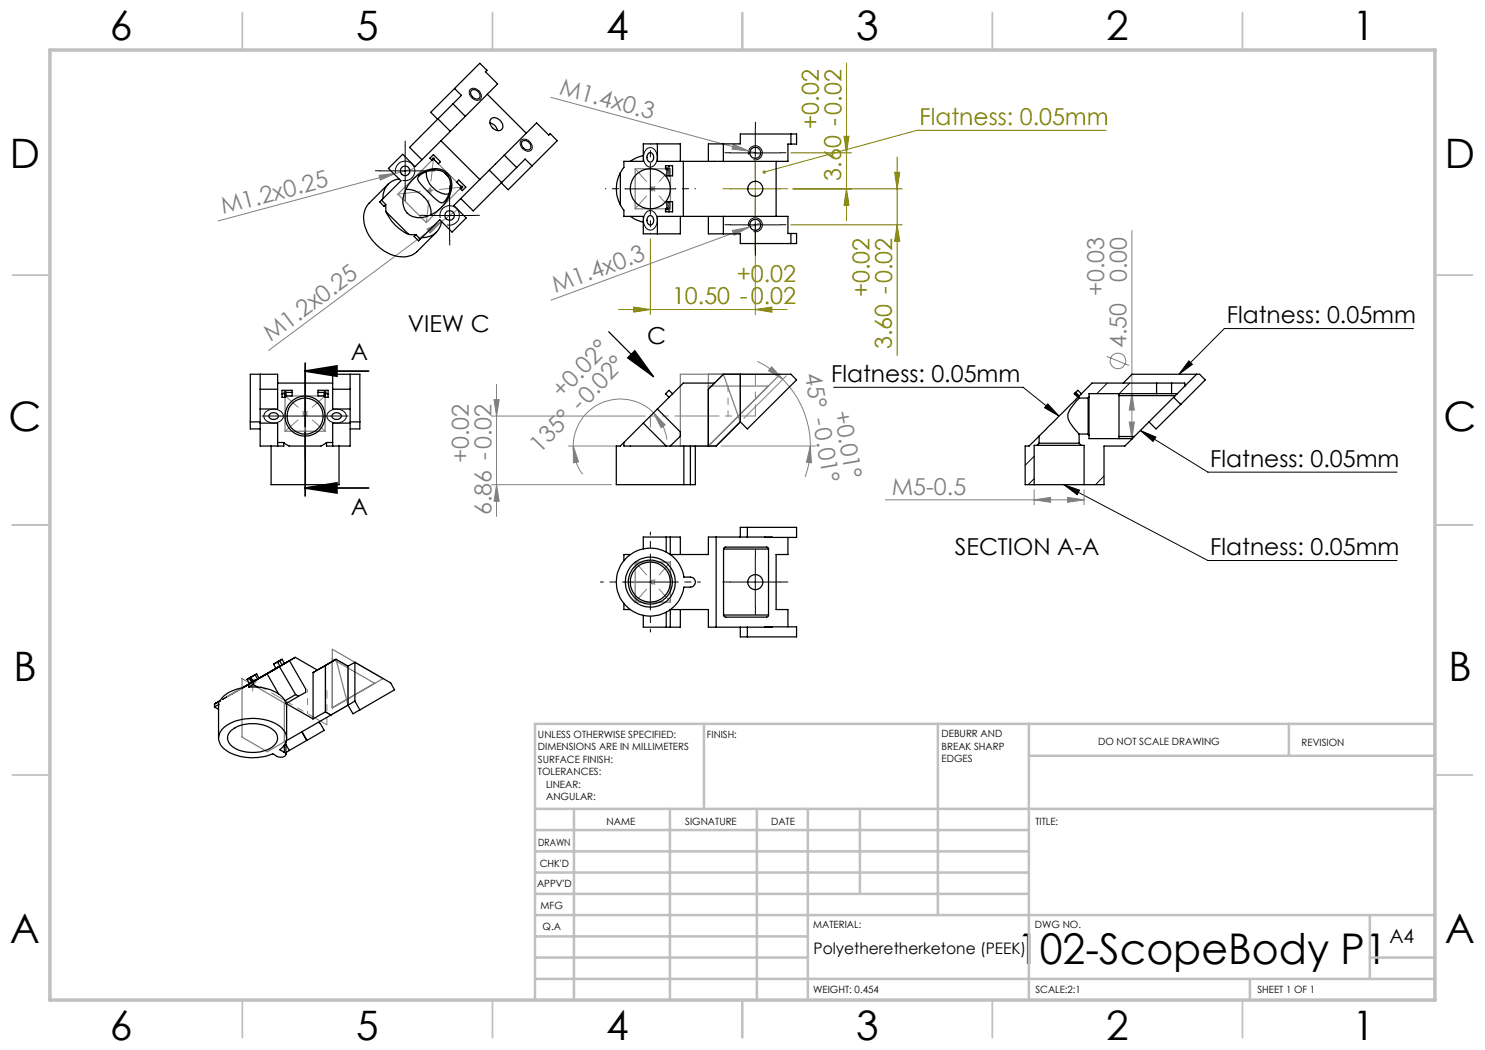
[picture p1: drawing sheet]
<svg xmlns="http://www.w3.org/2000/svg" width="297mm" height="210mm" viewBox="0 0 297 210" stroke-linecap="round" stroke-linejoin="round" font-family="sans-serif">
<g fill="none" stroke="#808080" stroke-width=".2">
<path d="M110.2 19.5l39.5 10.7M75.8 35.1l3.3-.4-3 1.3zM79.1 34.7l-35.5 9.5M82.9 33.7l-3.8 1M85.5 38.1h1M85.6 37.8l.7 .7M86 37.6v1M86.3 37.8l-.7 .7M130.1 37.8h1M130.2 37.4l.7 .7M130.6 37.3v1M130.9 37.4l-.7 .7"/>
<path d="M146.6 28.8l3.1 1.4-3.3-.4zM149.7 30.2l2.7 .7M85.4 45.8l3-1.5-2.4 2.3zM91.5 41.9l-37.8 28.2M146.5 46.1l3.3-.6-3 1.6zM149.8 45.5l-39.6 14.5M152.4 44.5l-2.6 1M226.4 46.1v41.6M98.8 79.9h1l-.5 3.3zM99.3 76.9v26.4M144.7 74.9h3.4v9.5M151.5 72.3a19.2 19.2 0 0 1 5.1 3.6"/>
<path d="M154.3 73.4l2.3 2.5-2.9-1.8zM156.6 75.9a18.8 18.8 0 0 1 5.5 13.3M157.3 75.2l-8.5 8.5M221.4 71.3l4.4 1.8M226.4 78.7l.5 3.3h-1.1zM60.5 82.7h1M60.7 82.4l.7 .7M61 82.2v1M61.4 82.4l-.7 .7M98.3 83.2h30.7M98.3 96.9h24M99.3 96.9l.5 3.4h-1z"/>
<path d="M113.6 89.2h10.2M114.7 89.2l1 3.2-1 .2zM114.7 89.2a9.7 9.7 0 0 0 1.8 5.7M130.7 82.6l2.3 2.4-.8 .5zM130.7 82.6a9.4 9.4 0 0 0-10.2-2.1 9.4 9.4 0 0 0-5.8 8.7M130.7 82.6a9.4 9.4 0 0 1 2.7 5.3M144.2 89.2h18.9M162.1 89.2l.2 3.4-1-.1zM162.1 89.2a18.3 18.3 0 0 1-1.1 6.2M177.1 100h39.7M206.8 100l3.3-.5v1zM206.8 98v3"/>
<path d="M213.5 99.5l3.3 .5-3.3 .5zM216.8 98v3M225.8 84.4h1.1l-.5 3.3zM130.1 116.4h1M130.2 116.1l.7 .7M130.6 115.9v1M130.9 116.1l-.7 .7M50.4 136.2h1M50.5 135.8l.7 .8M50.9 135.7v1M51.2 135.8l-.7 .8M67.2 131.9l2.4 1.3v7.8"/>
<circle cx="223.6" cy="72.2" r="1.55"/>
</g>
<path d="M121.7 66.3l9 9M127 70.1l3.7 5.2-5.2-3.7z" fill="none" stroke="#000" stroke-width=".25"/>
<g fill="none" stroke="#000" stroke-width=".2">
<path d="M94 17.9a1.51 1.51 0 0 1 1.6 .1 1.51 1.51 0 0 1 .7 1.4 1.01 1.01 0 0 1-.8 .7 1.01 1.01 0 0 1-1-.4l-.2-.3a1.27 1.27 0 0 1-.3-1.5zM76 34.2h10M79.1 34.7a1.95 1.95 0 0 1 1.7-2.5 1.95 1.95 0 0 1 2.2 2.1 1.95 1.95 0 0 1-2.5 1.7M81 29.2v10M89.9 38.1v10M104.2 28a1.52 1.52 0 0 1 1.7 .3 1.52 1.52 0 0 1 .4 1.6 1.47 1.47 0 0 1-2.2-1l-.1-.4zM125.1 37.8h10M129.3 29.8a1.28 1.28 0 0 1 1.4-.1 1.28 1.28 0 0 1 .7 1.2 1.87 1.87 0 0 1-1.4 2.5 2.14 2.14 0 0 1-.9-3.4zM130.1 32.8v9.9M146.1 30.6h10M149.7 30.9a1.39 1.39 0 0 1 1.2-1.7 1.39 1.39 0 0 1 1.6 1.5 1.39 1.39 0 0 1-1.8 1.2M151.1 25.6v10"/>
<path d="M151.1 40v10M84.9 43.1h10M88.1 43.6a1.94 1.94 0 0 1 1.7-2.4 1.94 1.94 0 0 1 2.1 2.1 1.94 1.94 0 0 1-2.5 1.7M129.3 42.4a1.28 1.28 0 0 1 1.4-.1 1.28 1.28 0 0 1 .7 1.2 1.92 1.92 0 0 1-1.4 2.5 2.23 2.23 0 0 1-.7-3.6zM146.1 45h10M149.7 45.3a1.39 1.39 0 0 1 1.2-1.7 1.39 1.39 0 0 1 1.6 1.5 1.39 1.39 0 0 1-1.8 1.2M61 78.2v10M166.7 77.5h37.9l7.2 5.7M237.8 72.2l.7 .7-2.7 2zM282.7 65.7h-37.8l-9.1 9.2M53.2 82.4a2.31 2.31 0 0 1 3.5 .6 1.83 1.83 0 0 1-2.5 1.6 1.34 1.34 0 0 1-1.2-2zM56 83.2h10"/>
<path d="M65.8 82.4a2.28 2.28 0 0 1 3.5 .6 1.83 1.83 0 0 1-2.6 1.6 1.34 1.34 0 0 1-1.1-2zM209.6 80.8l2.2 2.4-2.9-1.6zM212.8 96.9l28.8 15.2h37.8M212.8 96.9l3.1 1.1-.5 .9zM228.1 86.1l13.5 8.3h37.8M228.1 86.1l3.1 1.3-.6 .9zM125.1 116.4h10M130.1 111.4v10M146.1 116.4h10M151.1 111.4v10M44.4 139.9l3.3-1.9zM53.3 134.8l3.4-2z"/>
</g>
<path d="M61 74.2l6.4-1v2zM61 74.2h12.7M61 72.6v12.7M61 97.6l6.4-1v2zM61 86.5v12.7M61 97.6h12.7" fill="none" stroke="#000" stroke-width=".35"/>
<g fill="none" stroke="#808000" stroke-width=".2">
<path d="M169.3 12.6v31.5M146.1 37.8h10M151.1 32.8v9.9M158.2 30.6h12.1M158.6 37.8h21.8M168.8 27.3h1l-.5 3.3zM169.3 37.8l.5 3.3h-1zM178.9 34.5h1.1l-.6 3.3zM179.4 31.4v39.7M221.2 26.1h-37.8l-30.6 8.3M130.1 47.8v15.1M151.1 45.3v17.6"/>
<path d="M158.2 45h22.2M179.4 45l.6 3.3h-1.1zM123.7 61.9h33.7M126.8 61.4l3.3 .5-3.3 .5zM151.1 61.9l3.3-.5v1z"/>
</g>
<g fill="none" stroke="#c0c0c0" stroke-width=".35">
<path d="M48.5 2.5v7.5M98.5 2.5v7.5M148.5 2.5v7.5M198.5 2.5v7.5M248.5 2.5v7.5M2.5 55h7.5M287 55h7.5M2.5 105h7.5M287 105h7.5M2.5 155h7.5M287 155h7.5M48.5 200v7.5"/>
<path d="M98.5 200v7.5M148.5 200v7.5M198.5 200v7.5M248.5 200v7.5"/>
</g>
<g fill="none" stroke="#c0c0c0" stroke-width=".5">
<path d="M140.8 144.8v17M187.6 144.8v38.2M205.8 144.8v55.2M205.8 151.2h81.2M257.8 144.8v6.4M287 144.8h-180v55.2M107 161.8h180M107 178.8h98.8M107 174.5h98.8M107 170.3h98.8M107 166h98.8M114.8 161.8v38.2"/>
<path d="M134 161.8v38.2M151.4 161.8v38.2M161.6 161.8v38.2M172 161.8v17M107 195.8h180M107 191.5h54.6M107 187.3h54.6M107 183h180M250 195.8v4.2M274 191.5h13M274 183v12.8"/>
</g>
<path d="M10 10h277v190h-277z" fill="none" stroke="#c0c0c0" stroke-width=".7"/>
<path d="M125.1 116.4h-5M130.1 111.4v-5M135.1 116.4h5M130.1 121.4v5" fill="none" stroke="#000" stroke-width=".2" stroke-dasharray="15.2 1.3 1.3 1.3" stroke-dashoffset="14.6"/>
<g fill="none" stroke="#000" stroke-width=".2" stroke-dasharray="15.2 1.3 1.3 1.3">
<path d="M76 34.2h-.9M81 29.2v-1M81 39.2v.9M86 34.2h1M89.9 38.1v-1M146.1 30.5h-1.1M151.1 39.9v-1.1M151.1 25.5v-1.1M151.1 35.5v1.1M156.1 30.5h1.1M84.9 43.1h-.9M89.9 48.1v.9"/>
<path d="M94.9 43.1h1M146.1 44.9h-1.1M151.1 49.9v1.1M156.1 44.9h1.1M61 78.2v-3.6M56 83.2h-3.6M61 88.2v3.6M66 83.2h3.6M146.1 116.4h-1.5M151.1 111.4v-1.5M156.1 116.4h1.5M151.1 121.4v1.5"/>
</g>
<path d="M127 41.7l7.1-8M134.1 41.7l-7.1-8M65 79.2l-8 7M65 86.2l-8-7M127 112.4l7.1 8M134.1 112.4l-7.1 8" fill="none" stroke="#808080" stroke-width=".2" stroke-dasharray="15.2 1.3 1.3 1.3" stroke-dashoffset="11.8"/>
<path d="M130.1 83.2v2.2M50.5 136.4v1.8M51.2 136l-.6 .4" fill="none" stroke="#808080" stroke-width=".2" stroke-dasharray="15.2 1.3 1.3 1.3"/>
<path d="M54.8 138.8l10.6 6.2M56.2 133.1l-10.6 6.2" fill="none" stroke="#808080" stroke-width=".2" stroke-dasharray="15.2 1.3 1.3 1.3" stroke-dashoffset="11"/>
<path d="M92.3 37.4l-12.7 1.4M85.3 44.5l1.4-12.7" fill="none" stroke="#808080" stroke-width=".2" stroke-dasharray="15.2 1.3 1.3 1.3" stroke-dashoffset="10.7"/>
<g fill="none" stroke="#808080" stroke-width=".25">
<path d="M79.6 38.8l7.1-7 5.6 5.6-7 7.1zM127 33.8h7.1v8h-7.1zM57 79.2h8v7h-8zM141.7 74.9v14.3l14.3-14.3h-19.9v14.3h7.1l4.9-4.8M141.7 77.2h12M141.7 77.8l3-2.9 3.4 9.5M148.1 74.9v9.5M127 112.4h7.1v8h-7.1zM48.4 135.7l8.5 4.9v7.8l-3.5 1.9-5-2.9zM56.2 133.1l-10.7 6.2 5.7-3.3M65.1 133.1l2.1-1.2 2.4 9.1-3.4 2-1.1-.6zM66.5 129.8l10.1 5.9-10.1 5.9z"/>
<path d="M66.5 131.8l8.4 4.9-8.4 4.9"/>
</g>
<path d="M136.1 83.2h-6" fill="none" stroke="#808080" stroke-width=".2" stroke-dasharray="15.2 1.3 1.3 1.3" stroke-dashoffset="14.1"/>
<path d="M136.1 83.2h15" fill="none" stroke="#808080" stroke-width=".2" stroke-dasharray="15.2 1.3 1.3 1.3" stroke-dashoffset="7.5"/>
<path d="M151.1 83.2v-8.4" fill="none" stroke="#808080" stroke-width=".2" stroke-dasharray="15.2 1.3 1.3 1.3" stroke-dashoffset="13"/>
<path d="M145.6 83.2v-5.9" fill="none" stroke="#808080" stroke-width=".2" stroke-dasharray="15.2 1.3 1.3 1.3" stroke-dashoffset="14.2"/>
<path d="M54.8 138.8l-4.3-2.4M61.5 142.7v-4.8" fill="none" stroke="#808080" stroke-width=".2" stroke-dasharray="15.2 1.3 1.3 1.3" stroke-dashoffset="14.7"/>
<path d="M65.4 145v-6.9" fill="none" stroke="#808080" stroke-width=".2" stroke-dasharray="15.2 1.3 1.3 1.3" stroke-dashoffset="13.7"/>
<path d="M125.1 37.7h-4M130.1 32.7v-4M135.1 37.7h4M130.1 42.7v4" fill="none" stroke="#000" stroke-width=".2" stroke-dasharray="15.2 1.3 1.3 1.3" stroke-dashoffset="15.1"/>
<path d="M146.1 37.7h-1.5M151.1 32.7v-1.5M156.1 37.7h1.5M151.1 42.7v1.5" fill="none" stroke="#808000" stroke-width=".2" stroke-dasharray="15.2 1.3 1.3 1.3"/>
<g fill="#000">
<path d="M127 70.1l3.7 5.2-5.2-3.7z"/>
<path d="M61 74.2l6.4-1v2zM61 97.6l6.4-1v2z"/>
<path d="M237.8 72.2l.7 .7-2.7 2zM228.1 86.1l3.1 1.3-.6 .9zM209.6 80.8l2.2 2.4-2.9-1.6zM212.8 96.9l3.1 1.1-.5 .9z"/>
</g>
<g fill="#808000">
<path d="M126.8 61.4l3.3 .5-3.3 .5zM151.1 61.9l3.3-.5v1z"/>
<path d="M178.9 34.5h1.1l-.6 3.3zM179.4 45l.6 3.3h-1.1zM168.8 27.3h1l-.5 3.3zM169.3 37.8l.5 3.3h-1z"/>
</g>
<g fill="#808080">
<path d="M146.6 28.8l3.1 1.4-3.3-.4z"/>
<path d="M75.8 35.1l3.3-.4-3 1.3z"/>
<path d="M146.5 46.1l3.3-.6-3 1.6z"/>
<path d="M85.4 45.8l3-1.5-2.4 2.3z"/>
<path d="M162.1 89.2l.2 3.4-1-.1zM154.3 73.4l2.3 2.5-2.9-1.8z"/>
<path d="M206.8 100l3.3-.5v1zM213.5 99.5l3.3 .5-3.3 .5z"/>
<path d="M130.7 82.6l2.3 2.4-.8 .5zM114.7 89.2l1 3.2-1 .2z"/>
<path d="M98.8 79.9h1l-.5 3.3zM99.3 96.9l.5 3.4h-1zM226.4 78.7l.5 3.3h-1.1zM225.8 84.4h1.1l-.5 3.3z"/>
</g>
<path d="M152.6 34.2a.34 .34 0 0 1 .5 0 .34 .34 0 0 1-.1 .5 .34 .34 0 0 1-.5-.2l.3-.1-.3 .1z" fill="#808000"/>
<g fill="none" stroke="#000" stroke-width=".25">
<path d="M90.9 17.7l1.4 1.4-4.7 4.7M94.4 18a1.22 1.22 0 0 1 1.3 .4 1.22 1.22 0 0 1 .1 1.2 1.14 1.14 0 0 1-1.3-.2 1.14 1.14 0 0 1-.1-1.4zM97.5 18.9l7.7 7.7M77.6 36.8l-3.8 3.9a4.9 4.9 0 0 0-.5 5.5 8.5 8.5 0 0 0 7.8 5.2 3.6 3.6 0 0 0 2.3-1.1l3.9-3.8M79.8 35.8a3.6 3.6 0 0 0-3.2 3.9M81.1 37.9a4.9 4.9 0 0 1 5.1 5.1M82.5 36a5.9 5.9 0 0 1 5.9-2 3.4 3.4 0 0 1 1.7 4.4 7.1 7.1 0 0 1-6.6 5.1 3.3 3.3 0 0 1-2.7-4.7 7.3 7.3 0 0 1 1.7-2.8zM83.8 35.2a4.4 4.4 0 0 1 5.4-.5 4 4 0 0 1 0 5.2 1.01 1.01 0 0 1-.9 .7 1.01 1.01 0 0 1-1-.6l-2.4-2.4a3.7 3.7 0 0 1-1.4-1.9zM85.3 34.3a4.5 4.5 0 0 0 4.5 4.5M86.7 30.9l1.4 1.4-.4 .5-.9-.9a.2 .2 0 0 0 0-.3 .2 .2 0 0 0-.3 0 .2 .2 0 0 0 0 .3l-.1 .2-.4-.5zM87.6 23.8l2.5 2.5M87.6 23.8l-5.7 5.7 2.5 2.5"/>
<path d="M88.2 28.1l7.8 7.8M88.9 34.6l.7 .6M90.6 20.8l2.5 2.5M91.3 36.4l.5-.4 1.4 1.4-.7 .7-.5-.4 .2-.1a.2 .2 0 0 0 .3 0 .2 .2 0 0 0 0-.3 .2 .2 0 0 0-.3 0zM93.1 23.3l-10.1 10-2.5-2.4-2.8 2.8 2.5 2.5-4.2 4.2 .8 .9 .4-.4M93.1 23.3l6.4-6.5-2.4-2.5 .3-.2-1.4-1.4-9.9 9.8 1.4 1.3M96 35.9l11.3-11.3 2.4 2.4 .3-.3 1.4 1.4-9.8 9.9-1.3-1.4M96 35.9l-5.2 5.2 2.4 2.5-2.8 2.8-2.5-2.5-4.2 4.3-.9-.9 .4-.4M97.9 34l2.4 2.5M98 24.6a1.96 1.96 0 0 1 1.5 1.5M98.1 23.8a1.57 1.57 0 0 1 2.4 1 .98 .98 0 0 1-.3 1.2 .98 .98 0 0 1-1.3-.1 1.56 1.56 0 0 1-.8-2.1zM100.9 31l2.4 2.5"/>
<path d="M104.5 28.2a1.14 1.14 0 0 1 1.3 .3 1.14 1.14 0 0 1 .1 1.4 1.22 1.22 0 0 1-1.2-.4 1.22 1.22 0 0 1-.2-1.3zM106.4 33.2l-1.4-1.4-10.3 10.4-2.6-2.5M124.1 34.6a6.7 6.7 0 0 0 0 6.3M124.1 34.6v6.3M128.7 31.1l-1.4 .5-1.3 .7M129.7 30.7a.72 .72 0 0 1 .8 0 .72 .72 0 0 1 .2 .9 .7 .7 0 0 1-.7 .8 .7 .7 0 0 1-.6-.9zM131.5 28.8v3.5h26.1v-3.5h1.7v-2h-11.2v2h-6.4v3.5M133.2 33.8l.1-.2a.2 .2 0 0 1 .2 .1 .2 .2 0 0 1-.1 .3v1.2h1.1v-2h-1.4v.6h.4M133.8 33.2v2M136.1 32.3v-3.5h-7.4v3.5h-3.9v1.2l-.7 1.1M136.7 32.3v11M144.7 28.8v3.5"/>
<path d="M155.2 32.3v11M158.2 26.8v2M76.3 40l.9 .9M77.2 40.9v1.5M77.2 42.4a8.8 8.8 0 0 0 4.5 4.5M77.2 42.4l4.5 4.5M81.7 46.9h1.5M83.2 46.9l.9 .9M88.3 44.3a3.6 3.6 0 0 1-4 3.2M124.1 40.9l.7 1.1v1.3h3.9v3.5h7.4v-3.5M126 43.3l1.3 .7 1.4 .4M129.7 43.3a.72 .72 0 0 1 .8 0 .72 .72 0 0 1 .2 .9 .7 .7 0 0 1-.7 .8 .7 .7 0 0 1-.6-.9z"/>
<path d="M133.2 41.8a.17 .17 0 0 0 .3 .1 .17 .17 0 0 0 0-.3l-.1-1.3h1.1v2.1h-1.4v-.6h.4M133.8 40.3v2.1M141.7 43.3v3.5h6.4v1.9h11.2v-2h-1.7v-3.4h-26.1v3.5M144.7 43.3v3.5M158.2 46.7v2M52 74.9v14.3h2.2M52 77.8h3.5M55.5 76.6h11M56.4 78.8h.6M57 79l.2 .2M57.2 78.5l-.1-.1a.17 .17 0 0 0-.3 0 .17 .17 0 0 0 .2 .2v.9h-.6v-1.4h2v1.1h-1.2M57.2 78.5h1.2"/>
<path d="M57.2 78.5v.7M63.6 78.5h1.2M64.8 78.5l.1-.1a.17 .17 0 0 1 .3 0 .17 .17 0 0 1-.2 .2v.9h.6v-1.4h-2v1.1h1.2M64.8 78.5v.7M65 79l-.2 .2M65 78.8h.6M66.5 77.8h3.5M70 74.9v14.3h-2.2M134.5 78.8l-.7-.7-.7 .7 .7 .7M142.9 76.6h-6.2l-11.9 11.9M148.1 74.9v9.5M215 78.6l.7 .7"/>
<path d="M215 78.6l-.2 .2 .8 .7M215.1 78.5l-.1 .1M215.1 78.5l.8 .7M215.1 78.5l.5-.4 .7 .7M215.8 79.6l-.8 .9a4.4 4.4 0 0 0-1.4 3l.5 1.2 1.7 2.1M215.8 79.2l-8 8M215.8 79.6h1.8M215.8 79.2v.4M217.6 79.6v7.2M217.8 79.4v7.6M217.8 79.4l-.2 .2M223.8 78.7v9"/>
<path d="M223.8 79.1h11.3M224.6 76.6l1.8-1.7h13.5l1.2 1.1-5 4.9M231.3 78.7h3M231.3 76.6h3M231.3 76.6h-12.9l-2.6 2.6M231.3 78.7h-13.5v.7M231.3 76.6v2.1M234.3 76.6h2.7v.6M234.3 78.7h1.2M234.3 76.6v2.1M234.7 79.5l1.4 1.4M235.1 79.1l-8.2 8.2"/>
<path d="M235.5 78.7l-.4 .4M237 77.2l-1.5 1.5M239.3 74.9l-2.3 2.3M50.1 84.4h1.9M52 81.8h3.5v-6.9h-5.4v10.9h1.9M52 84.6h3.5v4.6M54 82.8a.94 .94 0 0 1 1-.2 .94 .94 0 0 1 .6 .8 1.02 1.02 0 0 1-1 .5 1.02 1.02 0 0 1-.8-.8zM54.2 89.2h1.3M54.2 89.2v7.7h13.6v-7.7M55.5 88.5h1.3M56.8 88.5a2.22 2.22 0 0 0 2.3 .7h4.3a1.9 1.9 0 0 0 1.9-.7M56.8 88.5v.7h-1.3"/>
<path d="M65.3 88.5v.7h1.2M65.3 88.5h1.2M66.5 89.2h1.3M66.6 82.8a.93 .93 0 0 1 1-.3 .93 .93 0 0 1 .6 .9 .99 .99 0 0 1-1 .5 .99 .99 0 0 1-.8-.8zM70 81.8h-3.5v-6.9h5.5v10.9h-2M70 84.6h-3.5v4.6M70 84.4h2M124.8 88.5a1.54 1.54 0 0 1-1.5 .7v7.7h13.5M124.8 88.5v.7h8.4M128.7 84.6l4.5 4.6M131.5 81.8l4.6 4.6v.8l-2 2M136.8 89.2v7.7"/>
<path d="M136.8 96.9h1.3M138.1 89.2v7.7M139.1 89.2v7.7h-1M148.1 84.4l1.4 1.4 9.8-9.8-1.1-1.1h-13.5l-3 2.9v11.4M148.1 84.4l-4.9 4.8h-10M206.8 96.9h10M207.4 89.1h8.8M207.4 89.1h-.6v7.8M207.8 88.6h8M207.8 87.2l-2 2h-.8v7.7h1.8M207.8 87.2v1.4M207.8 88.6l-.4 .5"/>
<path d="M215.8 86.8h1.8M215.8 86.8v1.8M215.8 88.6l.4 .5M216.2 89.1h.6v7.8M217.6 86.8l.2 .2M217.8 87v.7h8.7M223.8 87.3h3.1M226.5 87.7l-1.5 1.5h-4.2v7.7h-4M226.9 87.3l-.4 .4M236.1 80.9l-4.9 4.9-1.4-1.4M125.5 111.4a6.8 6.8 0 0 1 11.3 4h1.3a1.01 1.01 0 0 1 1 1 1.01 1.01 0 0 1-1 1h-1.3a6.8 6.8 0 0 1-10 5 6.8 6.8 0 0 1-1.3-11zM126 110.9h-1.2v1.2"/>
<path d="M128.7 109.8v-2.4h7.4v3.5M133.2 107.4v3M134.1 107.4v3.5h7.6v-3.5l12.7 .1M143.2 107.4v18M144.7 109.8l.4-.4h8.3l.2 .2 .1 .2M144.7 109.8v13.2M144.7 109.8h9M148.1 107.4v-1.9h11.2v2l-6.3-.1M149.5 105.5v1.9M153.7 109.8v13.2M157.6 107.5v3.4h-2.4v11h2.4v3.5M48.5 137.5a6.9 6.9 0 0 0-4.8 2.8"/>
<path d="M48.5 137.5l6-3.4zM49.4 135.9l.5 .9M49.8 136.8l-1.3 .7M49.8 137.4h1.8M49.8 136.8v.6M49.8 135.6l-.4 .3M49.8 135.6l.5 .9M49.9 136.8l-1.4 .7M50 135.6h-.2M50 135.6l.4 .8M50.2 135.5l-.2 .1M50.2 135.5l.5 .8"/>
<path d="M50.3 136.5l-.4 .3M50.4 136.4l-.1 .1M50.7 136.3l-.9 .5M50.7 136.3v.6M50.7 136.9l.9 .5M50.7 136.9l-.9 .5M50.7 136.3l-.3 .1M51 135l.5 .8M51 135l-.8 .5M51.3 134.8l-1.9 1.1M51.3 134.8l-.3 .2M51.3 134.8l.5 .9"/>
<path d="M51.5 135.8l-.8 .5M51.6 137.4a6.9 6.9 0 0 1 5.4 2.8M51.8 135.7l-.3 .1M53.4 134.8l2.5-1.5 3.2 5.6M53.4 134.8l-2.7 1.5M53.4 134.8l2.3 4M54.2 134.3l1.6-.9zM54.7 132.8l.5 .9M55.2 133.7l-3.4 1.9M55.6 132.4l.3-.2-.4 .2 .5 .8M55.9 132.1l.5 .9M55.9 132.1l-1.2 .7"/>
<path d="M56 133.2l-.8 .5M56.4 133l-.4 .2M56.4 131.9l.5 .8-.5 .3M56.4 131.9l-.5 .2M56.4 131.9l-1.7 .9M59.1 138.9l.6 .4M59.1 138.9l-2.1 1.3M59.7 139.3l-2.5 1.4 5.4 3.1M62.6 134.5v9.3M62.6 134.5l2.5-1.4v9.3M63.5 134l-4.4-2.5-3.7 2.1 2.5-1.5 3.2 5.7v.7l-1.4 .8M63.5 134l-.9 .5"/>
<path d="M69.6 133.2l-2.4-1.3-3.7 2.1M69.6 133.2v7.8M71 132.5l7.1 4.1 .8 1.4-6.9 4M71 132.5v7.7M71 132.5l-1.4 .7M124.8 120.7v1.2h1.2M133.2 122.4v3M136.1 121.9v3.5h-7.4v-2.3M144.7 123l.4 .4h8.3l.2-.1 .1-.3M144.7 123h9M148.1 125.4v2h11.2v-2h-6.3M149.5 125.4v2"/>
<path d="M154.4 125.4h-12.7v-3.5h-7.6v3.5M42.9 140.8v.6M42.9 141.4l.8 .5M43.1 140.7l.9-.5-1.1 .6M43.7 140.9v6.7M43.7 140.3v.6M43.7 140.3l-.8 .5M43.7 140.9l-.8 .5M44.6 145.7a9.8 9.8 0 0 1 11.7-.1 2.66 2.66 0 0 1-.3 4.4l.9 .5a.52 .52 0 0 1 .2 .6 .52 .52 0 0 1-.6 .3h-.9l-1-.6a10.1 10.1 0 0 1-9.9-1.2 2.57 2.57 0 0 1-.1-3.9zM46.2 146.1a7.3 7.3 0 0 1 8.8 .2 2.03 2.03 0 0 1-.8 3.3 7.4 7.4 0 0 1-8-.6 1.9 1.9 0 0 1 0-2.9zM56.9 149v1.5M57 140.2l.3 1.1v6.3"/>
<path d="M57.2 148.4v2.5M57.2 148.9l.7 1.2M57.9 150.1l-.7 .4M60.4 146.4l.9 1.7M60.4 146.4l1 1.7M61.3 148.1l-3.4 2M61.3 148.1h.1M63.6 144.5l.5 .2 .7 1.4-3.4 2M65.1 142.4l-2.5 1.4M65.1 142.4l1.1 .6M66.2 143l-8.9 5.2M69.6 141l-3.4 2"/>
<path d="M69.6 141l1 1.8 1.4-.8M71 140.2l-1.4 .8M71 140.2l1 1.8"/>
<circle cx="81" cy="34.2" r=".95"/>
<circle cx="130.1" cy="37.8" r="4"/>
<circle cx="151.1" cy="30.6" r="1.1"/>
<circle cx="151.1" cy="37.8" r="1.49"/>
<circle cx="89.9" cy="43.1" r=".95"/>
<circle cx="151.1" cy="45" r="1.1"/>
<circle cx="61" cy="83.2" r="4"/>
<circle cx="61" cy="83.2" r="3.6"/>
<circle cx="130.1" cy="116.4" r="4"/>
<circle cx="130.1" cy="116.4" r="5"/>
<circle cx="130.1" cy="116.4" r="4.4"/>
<circle cx="151.1" cy="116.4" r="1.48"/>
</g>
<path d="M221.5 76.6l-2.1 2.1M226 76.6l-2.2 2.1M206.8 91.3l-1.8 1.8M206.8 95.7l-1.2 1.2M220.8 95.2l-1.7 1.7" fill="none" stroke="#000" stroke-width=".2"/>
<text font-size="8.5" x="203.4" y="192.7">102-ScopeBody P1</text>
<g font-size="8.1">
<text x="22" y="8">6</text>
<text x="71.2" y="8">5</text>
<text x="121.2" y="8">4</text>
<text x="171.3" y="8">3</text>
<text x="221.3" y="8">2</text>
<text x="270.5" y="8">1</text>
<text x="2" y="33.6">D</text>
<text x="289" y="33.6">D</text>
<text x="1.7" y="86.1">C</text>
<text x="288.7" y="86.1">C</text>
<text x="2.7" y="136.1">B</text>
<text x="289.7" y="136.1">B</text>
<text x="2" y="188.6">A</text>
<text x="289" y="188.6">A</text>
<text x="22" y="208">6</text>
<text x="71.2" y="208">5</text>
<text x="121.2" y="208">4</text>
<text x="171.3" y="208">3</text>
<text x="221.3" y="208">2</text>
<text x="270.5" y="208">1</text>
</g>
<g font-size="4.7" fill="#808080">
<text x="111.7" y="18.8" transform="rotate(15 111.7 18.8)">M1.4x0.3</text>
<text x="44.6" y="42.9" transform="rotate(-15 44.6 42.9)">M1.2x0.25</text>
<text x="111.1" y="58.6" transform="rotate(-20 111.1 58.6)">M1.4x0.3</text>
<text x="220.9" y="59.3" transform="rotate(-90 220.9 59.3)">+0.03</text>
<text x="225.4" y="56.4" transform="rotate(-90 225.4 56.4)">0.00</text>
<text x="54.2" y="68.5" transform="rotate(-37 54.2 68.5)">M1.2x0.25</text>
<text x="225.3" y="69.6" transform="rotate(-90 225.3 69.6)">4.50</text>
<text x="160.9" y="74.9" transform="rotate(80 160.9 74.9)">45° -0.01°</text>
<text x="112.4" y="79.8" transform="rotate(-46 112.4 79.8)">+0.02°</text>
<text x="166.8" y="82.3" transform="rotate(80 166.8 82.3)">+0.01°</text>
<text x="93.8" y="92.6" transform="rotate(-90 93.8 92.6)">+0.02</text>
<text x="108" y="90.7" transform="rotate(-46 108 90.7)">135° -0.02°</text>
<text x="178.4" y="98.9">M5-0.5</text>
<text x="98.3" y="103" transform="rotate(-90 98.3 103)">6.86 -0.02</text>
</g>
<g font-size="4.7" fill="#808000">
<text x="163.8" y="25.8" transform="rotate(-90 163.8 25.8)">+0.02</text>
<text x="183.9" y="25">Flatness: 0.05mm</text>
<text x="168.3" y="36.1" transform="rotate(-90 168.3 36.1)">3.60 -0.02</text>
<text x="147.3" y="56.4">+0.02</text>
<text x="173.9" y="59.5" transform="rotate(-90 173.9 59.5)">+0.02</text>
<text x="134.4" y="60.8">10.50 -0.02</text>
<text x="178.4" y="69.8" transform="rotate(-90 178.4 69.8)">3.60 -0.02</text>
</g>
<g font-size="4.7">
<text x="245.4" y="64.7">Flatness: 0.05mm</text>
<text x="81.6" y="66.3">VIEW C</text>
<text x="129.4" y="68.9">C</text>
<text x="70.2" y="72.1">A</text>
<text x="166.2" y="76.4">Flatness: 0.05mm</text>
<text x="242.1" y="93.4">Flatness: 0.05mm</text>
<text x="70.2" y="102.9">A</text>
<text x="191" y="111.1">SECTION A-A</text>
<text x="242.1" y="111.1">Flatness: 0.05mm</text>
</g>
<text font-size="3.9" x="277.9" y="188.5">A4</text>
<text font-size="3.2" x="162.7" y="190.9">Polyetheretherketone (PEEK)</text>
<g font-size="2">
<text x="107.6" y="147.6">UNLESS OTHERWISE SPECIFIED:</text>
<text x="141.4" y="147.6">FINISH:</text>
<text x="188.3" y="147.5">DEBURR AND</text>
<text x="188.3" y="150">BREAK SHARP</text>
<text x="219.6" y="149">DO NOT SCALE DRAWING</text>
<text x="260.3" y="149.2">REVISION</text>
<text x="107.6" y="150.1">DIMENSIONS ARE IN MILLIMETERS</text>
<text x="107.6" y="152.6">SURFACE FINISH:</text>
<text x="107.6" y="155.1">TOLERANCES:</text>
<text x="188.3" y="152.5">EDGES</text>
<text x="109.2" y="157.6">LINEAR:</text>
<text x="109.2" y="160.1">ANGULAR:</text>
<text x="121.3" y="165">NAME</text>
<text x="137" y="164.9">SIGNATURE</text>
<text x="154.2" y="164.9">DATE</text>
<text x="207.1" y="164.9">TITLE:</text>
<text x="107.6" y="169.1">DRAWN</text>
<text x="107.9" y="173.3">CHK'D</text>
<text x="107.4" y="177.4">APPV'D</text>
<text x="108.1" y="181.8">MFG</text>
<text x="108.5" y="186">Q.A</text>
<text x="162.6" y="185.5">MATERIAL:</text>
<text x="207" y="185.5">DWG NO.</text>
<text x="162.6" y="198.5">WEIGHT: 0.454</text>
<text x="207.1" y="198.6">SCALE:2:1</text>
<text x="251.5" y="198.6">SHEET 1 OF 1</text>
</g>
</svg>
